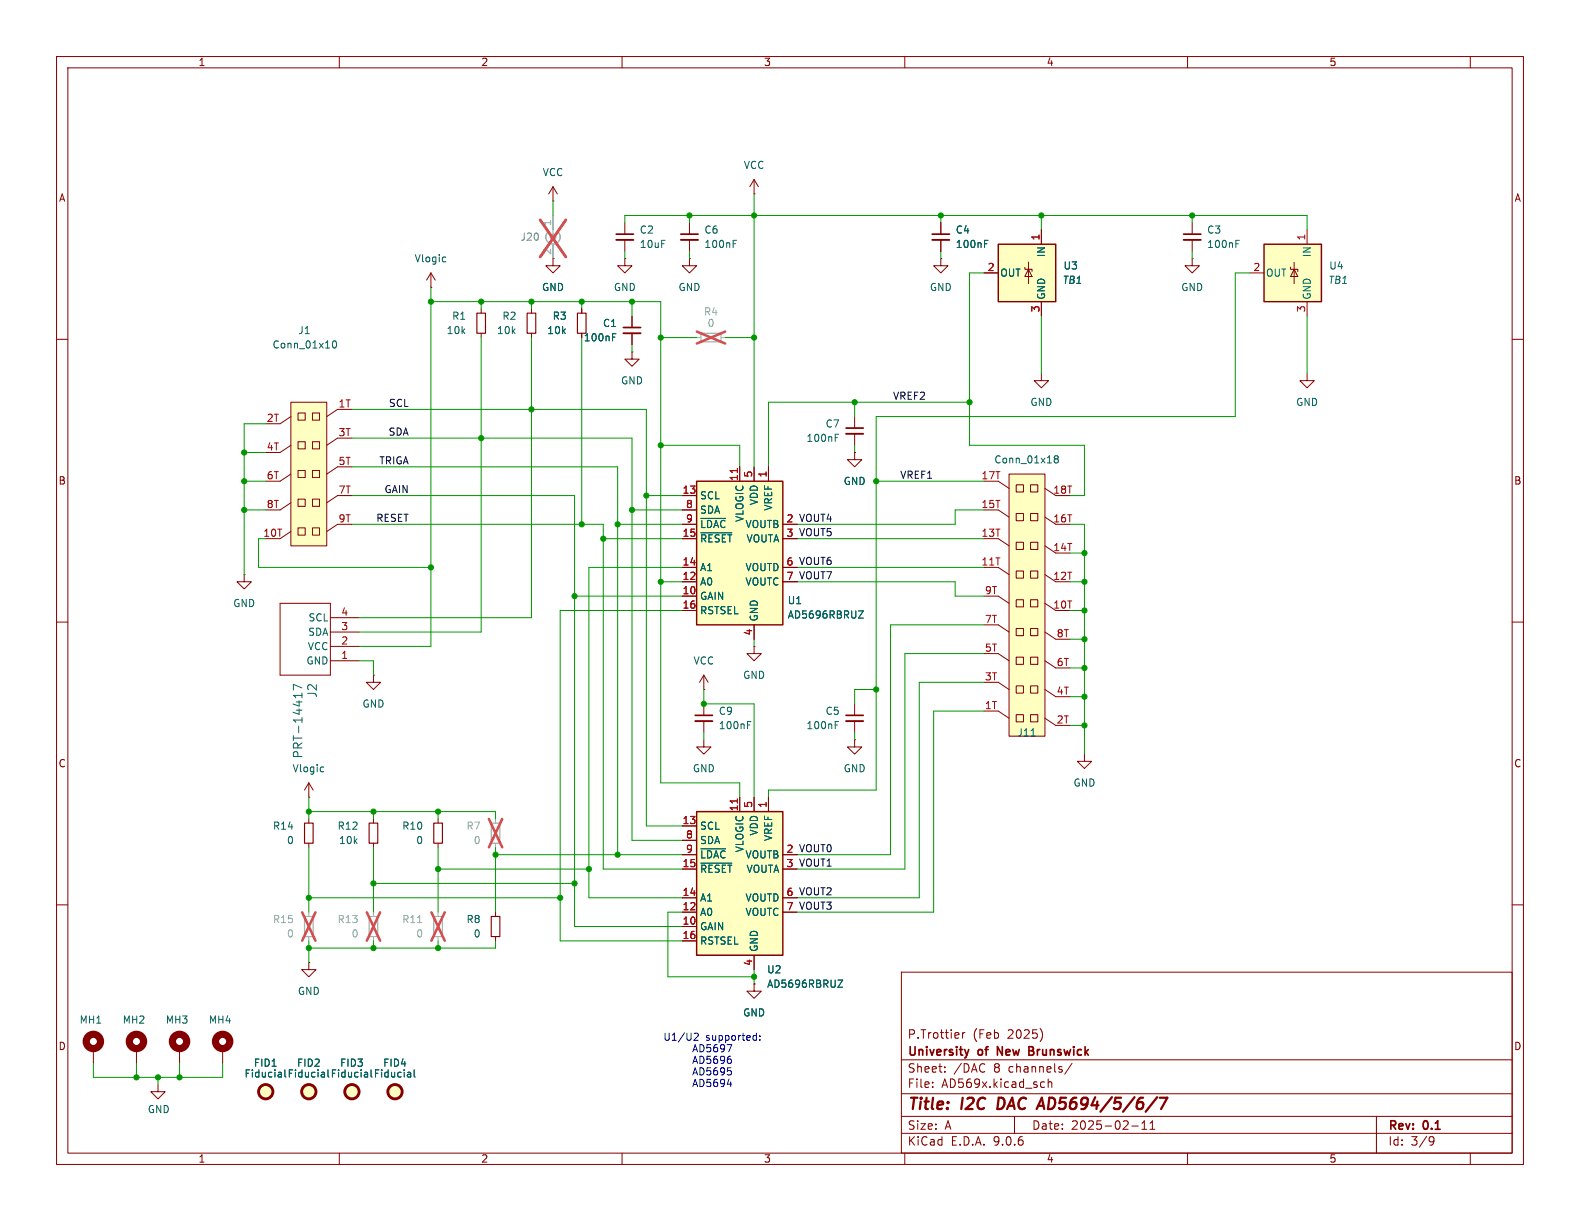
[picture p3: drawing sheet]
<svg xmlns="http://www.w3.org/2000/svg" width="279mm" height="216mm" viewBox="0 0 279 216" stroke-linecap="round" stroke-linejoin="round" font-family="sans-serif">
<g fill="none" stroke="#840000" stroke-width=".18">
<path d="M10 10h259.4v195.9h-259.4zM12 12h255.4v191.9h-255.4zM60 10v2M110 10v2M160 10v2M210 10v2M260 10v2M110.5 39.4v2M102.9 54.6v.8M110.5 42.4v2.1M111.8 55.9v2M111.8 58.9v2.1"/>
<path d="M10 60h2M267.4 60h2M10 110h2M49.5 106.7h8.9v12.7h-8.9zM58.4 116.8h5.1M58.4 114.3h5.1M58.4 111.8h5.1M58.4 109.2h5.1M66 119.4v1.3h-1.2l1.2 1.2 1.3-1.2h-1.3M66 119.4h.1M267.4 110h2M54.6 138.4l.8 1.3"/>
<path d="M54.6 138.4l-.8 1.3M54.6 138.4v2.6M151.1 130.8v1.3h1.3l-1.3 1.3-1.2-1.3h1.2M151.1 130.8h.1M191.8 133.4v1.2h1.2l-1.2 1.3-1.3-1.3h1.3M54.6 141h.1M77.5 144.8v.7M77.5 149.1v.8M10 160h2M159.4 171.9h108v32h-108zM267.4 160h2M24.1 185.4v2.6"/>
<path d="M27.9 191.8v1.2h1.3l-1.3 1.3-1.2-1.3h1.2M31.7 185.4v2.6M39.4 185.4v2.6M159.4 197.4h108M159.4 193.4h108M159.4 187.4h108M164.9 192.1v.2M164.9 191.4v.1M167.1 189.4v.2M167.1 188.7v.1M170.2 182.6v1M170.6 182.6l-.2 .1-.2 .2"/>
<path d="M179.4 197.4v3M184.1 182.2l.3 .7-.3 1M184.3 191.3l.4 .1M184.7 192.2l-.4 .1M185.4 191.4l.2-.1 .3 .1 .1 .9M185.4 190.8v1.5M189.6 188l-1.3 1.9M200.1 199.1h1.2M201.9 199.7h.9M201.9 198.6l.5-.4v1.5M203.4 199.7h.8M203.4 198.6l.4-.4v1.5"/>
<path d="M243.4 197.4v6.5M60 203.9v2M110 203.9v2M159.4 200.4h108M160 203.9v2M210 203.9v2M253 201l.5 .1a.99 .99 0 0 1-.4 1.4h-.2M253.6 201.6l-.3 .3h-.3M260 203.9v2"/>
</g>
<path d="M176.6 194.1l-.2 2h.4M204.6 194l-2 2.6M205.1 194.1h1.3l-1.1 2" fill="none" stroke="#840000" stroke-width=".4"/>
<path d="M109 41.4h3M110.2 57.9h3.1M171.3 185.6l-.3 1M176.4 186.6v-1.5l.8 1.5M182 185.1h.5l.2 .1M182 185.8h.5M182.5 185.8l.2 .1M182.7 186.5l-.7 .1M182.7 185.6l-.2 .2" fill="none" stroke="#840000" stroke-width=".3"/>
<g fill="none" stroke="#840000" stroke-width="1.3">
<circle cx="24.1" cy="184.1" r="1.27"/>
<circle cx="31.7" cy="184.1" r="1.27"/>
<circle cx="39.4" cy="184.1" r="1.27"/>
</g>
<path d="M108.3 59.6h.4M108.3 59h.6M53.4 122.5v.9M53.4 121.7l-1.5-.7v1M56.9 135.6l.3 .1M57.2 136.4l-.3 .1" fill="none" stroke="#006464" stroke-width=".18"/>
<path d="M102.1 55.4h1.5v3.5h-1.5zM76.7 145.5h1.5v3.6h-1.5z" fill="none" stroke="#840000" stroke-width=".2"/>
<path d="M109 42.4h3M110.2 58.9h3.1" fill="none" stroke="#840000" stroke-width=".33"/>
<path d="M123.2 85.1h15.2v25.4h-15.2z" fill="#ffffc2"/>
<path d="M123.2 85.1h15.2v25.4h-15.2z" fill="none" stroke="#840000" stroke-width=".25"/>
<g fill="none" stroke="#840000" stroke-width=".18">
<path d="M166.4 39.4v2M121.9 45.7v1.3h-1.3l1.3 1.3 1.3-1.3h-1.3M121.9 45.7h.1M166.4 45.7v1.3h-1.3l1.3 1.3 1.2-1.3h-1.2M166.4 45.7h.1M166.4 42.4v2.1M111.8 62.2v1.3h-1.3l1.3 1.3 1.2-1.3h-1.2M111.8 62.2h.1M151.1 73.7v2M151.1 76.7v2M120.6 87.6h2.6M120.6 90.2h2.6"/>
<path d="M120.6 92.7h2.6M120.6 95.3h2.6M130.8 82.6v2.5M133.3 82.6v2.5M135.9 82.6v2.5M138.4 95.3h2.6M151.1 80v1.3h1.3l-1.3 1.3-1.2-1.3h1.2M151.1 80h.1M43.2 101.6v1.3h1.2l-1.2 1.2-1.3-1.2h1.3M43.2 101.6h.1M120.6 100.3h2.6M120.6 102.9h2.6"/>
<path d="M120.6 105.4h2.6M120.6 108h2.6M124.5 119.4l.7 1.3M124.5 119.4l-.8 1.3M124.5 119.4v2.5M133.3 114.3v1.3h-1.2l1.2 1.2 1.3-1.2h-1.3M133.3 114.3h.1M133.3 110.5v2.5M138.4 100.3h2.6M138.4 102.9h2.6M124.5 121.9h.1M151.1 124.5v2"/>
<path d="M151.1 127.5v2M87.6 161.3v.8M87.6 165.6v.8M133.3 174v1.3h-1.2l1.2 1.2 1.3-1.2h-1.3M133.3 174h.1"/>
</g>
<path d="M174.1 43.1h.4M174.1 42.5h.6M147.7 77.4h.4M147.7 76.8h.6M123.9 91.7h4.4M123.9 94.2h5.5M151.8 108h.9l-.9 1.3h.9M147.7 128.2h.4M147.7 127.6h.6" fill="none" stroke="#006464" stroke-width=".18"/>
<path d="M130.4 82.9v.7" fill="none" stroke="#a90000" stroke-width=".18"/>
<path d="M164.8 41.4h3.1M149.6 75.7h3.1M149.6 126.5h3.1" fill="none" stroke="#840000" stroke-width=".3"/>
<path d="M164.8 42.4h3.1M149.6 76.7h3.1M149.6 127.5h3.1" fill="none" stroke="#840000" stroke-width=".33"/>
<path d="M86.9 145.5h1.5v3.6h-1.5z" fill="none" stroke="#a1a1a1" stroke-width=".2"/>
<path d="M87.6 144.8v.7M87.6 149.1v.8" fill="none" stroke="#a1a1a1" stroke-width=".18"/>
<path d="M86.5 144.8l2.3 5M88.8 144.8l-2.3 5" fill="none" stroke="#e65255" stroke-width=".46"/>
<path d="M86.9 162.1h1.5v3.5h-1.5z" fill="none" stroke="#840000" stroke-width=".2"/>
<path d="M51.4 71.1h6.4v25.4h-6.4z" fill="#ffffc2"/>
<g fill="none" stroke="#840000" stroke-width=".18">
<path d="M51.4 71.1h6.4v25.4h-6.4zM51.4 73.7l-1.9 1.2M51.4 78.7l-1.9 1.3M52.7 73h1.3v1.3h-1.3zM52.7 78.1h1.3v1.3h-1.3zM55.2 73h1.3v1.3h-1.3zM55.2 78.1h1.3v1.3h-1.3zM59.7 72.4l-1.9 1.3M59.7 77.5l-1.9 1.2M51.4 83.8l-1.9 1.3M51.4 88.9l-1.9 1.3M51.4 94l-1.9 1.3"/>
<path d="M52.7 83.2h1.3v1.3h-1.3zM52.7 88.3h1.3v1.2h-1.3zM52.7 93.3h1.3v1.3h-1.3zM55.2 83.2h1.3v1.3h-1.3zM55.2 88.3h1.3v1.2h-1.3zM55.2 93.3h1.3v1.3h-1.3zM59.7 82.6l-1.9 1.2M59.7 87.6l-1.9 1.3M59.7 92.7l-1.9 1.3M124.5 124.5v2M124.5 127.5v2"/>
</g>
<path d="M59 60.3h.1a.68 .68 0 0 1 .4 .6 .68 .68 0 0 1-.4 .6 .84 .84 0 0 1-.1-1.2zM132.2 128.2h.4M132.2 127.6h.6" fill="none" stroke="#006464" stroke-width=".18"/>
<path d="M122.9 126.5h3.1" fill="none" stroke="#840000" stroke-width=".3"/>
<path d="M122.9 127.5h3.1" fill="none" stroke="#840000" stroke-width=".33"/>
<path d="M123.2 143.5h15.2v25.4h-15.2z" fill="#ffffc2"/>
<path d="M123.2 143.5h15.2v25.4h-15.2z" fill="none" stroke="#840000" stroke-width=".25"/>
<g fill="none" stroke="#840000" stroke-width=".18">
<path d="M97.8 45.7v1.3h-1.3l1.3 1.3 1.3-1.3h-1.3M231.1 66v1.3h-1.2l1.2 1.3 1.3-1.3h-1.3M124.5 130.8v1.3h-1.3l1.3 1.3 1.2-1.3h-1.2M120.6 146.1h2.6M120.6 148.6h2.6M120.6 151.1h2.6M120.6 153.7h2.6M120.6 158.8h2.6M130.8 141v2.5M133.3 141v2.5M135.9 141v2.5M138.4 153.7h2.6"/>
<path d="M138.4 158.8h2.6M120.6 161.3h2.6M120.6 163.8h2.6M120.6 166.4h2.6M133.3 168.9v2.6M138.4 161.3h2.6"/>
</g>
<path d="M123.9 150.1h4.4M123.9 152.6h5.5M148.2 173.3h.8l-.8 1.3h.8" fill="none" stroke="#006464" stroke-width=".18"/>
<path d="M130.4 141.3v.7" fill="none" stroke="#a90000" stroke-width=".18"/>
<path d="M124 58.9h3.5v1.6h-3.5z" fill="none" stroke="#a1a1a1" stroke-width=".2"/>
<path d="M123.2 59.7h.8M127.5 59.7h.8" fill="none" stroke="#a1a1a1" stroke-width=".18"/>
<path d="M123.2 58.6l5 2.1M128.2 58.6l-5 2.1" fill="none" stroke="#e65255" stroke-width=".46"/>
<path d="M223.5 43.2h10.2v10.1h-10.2z" fill="#ffffc2"/>
<path d="M223.5 43.2h10.2v10.1h-10.2z" fill="none" stroke="#840000" stroke-width=".25"/>
<g fill="none" stroke="#840000" stroke-width=".18">
<path d="M97.8 35.6h.1M97.8 33l.8 1.3M97.8 33l-.8 1.3M97.8 33v2.6M121.9 39.4v2M133.3 34.3h.1M133.3 31.8l.8 1.2M133.3 31.8l-.7 1.2M133.3 31.8v2.5M210.8 39.4v2M76.2 50.8h.1M76.2 48.3l.8 1.2"/>
<path d="M76.2 48.3l-.8 1.2M76.2 48.3v2.5M85.1 54.6v.8M85.1 58.9v.8M110.5 45.7v1.3h-1.3l1.3 1.3 1.3-1.3h-1.3M110.5 45.7h.1M121.9 42.4v2.1M210.8 45.7v1.3h-1.3l1.3 1.3 1.3-1.3h-1.3M210.8 45.7h.1M210.8 42.4v2.1M221 48.3h2.5M228.2 47.2v.4h1.3v.4"/>
<path d="M228.9 47.6l.6 1.3h-1.3zM228.9 46.4v3.8M231.1 40.6v2.6M231.1 53.3v2.6M66 144.8v.7M66 149.1v.8M54.6 170.2v1.3h-1.3l1.3 1.2 1.3-1.2h-1.3M54.6 170.2h.1M16.5 185.4v2.6"/>
</g>
<path d="M76.7 162.1h1.5v3.5h-1.5z" fill="none" stroke="#a1a1a1" stroke-width=".2"/>
<path d="M97.8 38.1v3.8M97.8 43.2v2.5M77.5 161.3v.8M77.5 165.6v.8" fill="none" stroke="#a1a1a1" stroke-width=".18"/>
<path d="M73.9 163.1h.7" fill="none" stroke="#989898" stroke-width=".18"/>
<path d="M95.5 38.9l4.6 6.5M100.1 38.9l-4.6 6.5M76.3 161.3l2.3 5M78.6 161.3l-2.3 5" fill="none" stroke="#e65255" stroke-width=".46"/>
<g fill="none" stroke="#006464" stroke-width=".18">
<path d="M78.5 45.5h.3M78.8 46.2l-.3 .1M129.7 43.1h.4M129.7 42.5h.6M218.6 43.1h.4M218.6 42.5h.6M49.7 189.7l.1 .7M49.8 190.4h-.1M49.8 189.9l-.1 .1M57.3 189.7l.1 .7M57.4 190.4h-.1M57.4 189.9l-.1 .1"/>
<path d="M65 189.7v.7M65 190.4h-.1M65 189.9l-.1 .1M72.6 189.7v.7M72.6 190.4h-.1M72.6 189.9l-.1 .1M73.2 189.2v1.1l.2 .1"/>
</g>
<g fill="#ffffc2" stroke="#ffffc2" stroke-width=".18">
<circle cx="47" cy="193" r="1.27"/>
<circle cx="54.6" cy="193" r="1.27"/>
<circle cx="69.8" cy="193" r="1.27"/>
<circle cx="62.2" cy="193" r="1.27"/>
</g>
<g fill="none" stroke="#840000" stroke-width=".51">
<circle cx="47" cy="193" r="1.27"/>
<circle cx="54.6" cy="193" r="1.27"/>
<circle cx="62.2" cy="193" r="1.27"/>
<circle cx="69.8" cy="193" r="1.27"/>
</g>
<path d="M96.8 41.1a1.27 1.27 0 0 0 .1 1.7 1.27 1.27 0 0 0 1.7 0 1.27 1.27 0 0 0 .2-1.7" fill="none" stroke="#a1a1a1" stroke-width=".25"/>
<circle cx="97.8" cy="41.9" r=".51" fill="#a1a1a1" stroke="#a1a1a1" stroke-width=".2"/>
<path d="M120.4 41.4h3M209.3 41.4h3" fill="none" stroke="#840000" stroke-width=".3"/>
<path d="M120.4 42.4h3M209.3 42.4h3" fill="none" stroke="#840000" stroke-width=".33"/>
<circle cx="16.5" cy="184.1" r="1.27" fill="none" stroke="#840000" stroke-width="1.3"/>
<path d="M84.3 55.4h1.6v3.5h-1.6zM65.3 145.5h1.5v3.6h-1.5z" fill="none" stroke="#840000" stroke-width=".2"/>
<path d="M176.5 43.2h10.2v10.1h-10.2z" fill="#ffffc2"/>
<path d="M176.5 43.2h10.2v10.1h-10.2z" fill="none" stroke="#840000" stroke-width=".25"/>
<path d="M94 54.6v.8M94 58.9v.8M174 48.3h2.5M181.2 47.2v.4h1.3v.4M181.9 47.6l.6 1.3h-1.3zM181.9 46.4v3.8M184.1 40.6v2.6M184.1 53.3v2.6M184.1 66v1.3h-1.2l1.2 1.3 1.3-1.3h-1.3" fill="none" stroke="#840000" stroke-width=".18"/>
<path d="M53.8 162.1h1.6v3.5h-1.6zM65.3 162.1h1.5v3.5h-1.5z" fill="none" stroke="#a1a1a1" stroke-width=".2"/>
<path d="M54.6 161.3v.8M54.6 165.6v.8M66 161.3v.8M66 165.6v.8" fill="none" stroke="#a1a1a1" stroke-width=".18"/>
<path d="M53.4 161.3l2.4 5M55.8 161.3l-2.4 5M64.9 161.3l2.3 5M67.2 161.3l-2.3 5" fill="none" stroke="#e65255" stroke-width=".46"/>
<path d="M93.2 55.4h1.5v3.5h-1.5z" fill="none" stroke="#840000" stroke-width=".2"/>
<path d="M178.4 83.8h6.4v46.4h-6.4z" fill="#ffffc2"/>
<g fill="none" stroke="#840000" stroke-width=".18">
<path d="M166.4 39.4v2M102.9 54.6v.8M111.8 55.9v2M111.8 58.9v2.1M166.4 42.4v2.1M174 48.3h2.5M184.1 40.6v2.6M184.1 53.3v2.6M120.6 87.6h2.6M120.6 90.2h2.6M120.6 92.7h2.6M120.6 95.3h2.6"/>
<path d="M130.8 82.6v2.5M133.3 82.6v2.5M135.9 82.6v2.5M138.4 95.3h2.6M151.1 80h.1M176.5 95.3l1.9 1.2M176.5 90.2l1.9 1.2M176.5 85.1l1.9 1.3M178.4 83.8h6.4v46.4h-6.4zM179.7 95.9h1.3v1.3h-1.3zM179.7 90.8h1.3v1.3h-1.3zM179.7 85.7h1.3v1.3h-1.3z"/>
<path d="M182.2 95.9h1.3v1.3h-1.3zM182.2 90.8h1.3v1.3h-1.3zM182.2 85.7h1.3v1.3h-1.3zM184.8 96.5l1.9 1.3M184.8 91.4l1.9 1.3M184.8 86.4l1.9 1.2M120.6 100.3h2.6M120.6 102.9h2.6M120.6 105.4h2.6M120.6 108h2.6M133.3 110.5v2.5M138.4 100.3h2.6"/>
<path d="M138.4 102.9h2.6M176.5 115.6l1.9 1.2M176.5 110.5l1.9 1.3M176.5 105.4l1.9 1.3M176.5 100.3l1.9 1.3M179.7 116.2h1.3v1.3h-1.3zM179.7 111.1h1.3v1.3h-1.3zM179.7 106h1.3v1.3h-1.3zM179.7 101h1.3v1.2h-1.3zM182.2 116.2h1.3v1.3h-1.3zM182.2 111.1h1.3v1.3h-1.3zM182.2 106h1.3v1.3h-1.3z"/>
<path d="M182.2 101h1.3v1.2h-1.3zM184.8 116.8l1.9 1.3M184.8 111.8l1.9 1.2M184.8 106.7l1.9 1.3M184.8 101.6l1.9 1.3M176.5 125.7l1.9 1.3M176.5 120.7l1.9 1.2M179.7 126.4h1.3v1.2h-1.3zM179.7 121.3h1.3v1.3h-1.3zM182.2 126.4h1.3v1.2h-1.3zM182.2 121.3h1.3v1.3h-1.3zM184.8 127l1.9 1.3"/>
<path d="M184.8 121.9l1.9 1.3M54.6 144.8v.7M54.6 149.1v.8M120.6 146.1h2.6M120.6 148.6h2.6M120.6 151.1h2.6M120.6 153.7h2.6M120.6 158.8h2.6M130.8 141v2.5M133.3 141v2.5M135.9 141v2.5M138.4 153.7h2.6"/>
<path d="M138.4 158.8h2.6M120.6 161.3h2.6M120.6 163.8h2.6M120.6 166.4h2.6M133.3 174h.1M133.3 168.9v2.6M138.4 161.3h2.6"/>
</g>
<g fill="none" stroke="#006464" stroke-width=".18">
<path d="M108.3 59.6h.4M108.3 59h.6M174.1 43.1h.4M174.1 42.5h.6M123.9 91.7h4.4M123.9 94.2h5.5M186.7 81.1l-.3-.2 .3-.3h.2l.2 .2-.2 .3M186.7 81.1l-.3 .3 .1 .3 .2 .2 .3-.1 .1-.2v-.2l-.2-.3M186.7 81.1h.2M151.8 108h.9l-.9 1.3h.9M182.3 130.1h.8M123.9 150.1h4.4"/>
<path d="M123.9 152.6h5.5M148.2 173.3h.8l-.8 1.3h.8M49.7 189.7l.1 .7M49.8 190.4h-.1M49.8 189.9l-.1 .1M57.3 189.7l.1 .7M57.4 190.4h-.1M57.4 189.9l-.1 .1M65 189.7v.7M65 190.4h-.1M65 189.9l-.1 .1M72.6 189.7v.7"/>
<path d="M72.6 190.4h-.1M72.6 189.9l-.1 .1M73.2 189.2v1.1l.2 .1"/>
</g>
<path d="M53.8 145.5h1.6v3.6h-1.6z" fill="none" stroke="#840000" stroke-width=".2"/>
<g fill="none" stroke="#009600" stroke-width=".18">
<path d="M97.8 35.6v2.5M110.5 39.4v-1.3h120.6v2.5M121.9 38.1v1.3M133.3 34.3v48.3M166.4 38.1v1.3M184.1 38.1v2.5M210.8 38.1v1.3M76.2 53.3h40.6v85.1h14v2.6M76.2 50.8v63.5h-12.7M85.1 59.7v52.1h-21.6M85.1 53.3v1.3M94 59.7v49.5h-30.5"/>
<path d="M94 53.3v1.3M102.9 53.3v1.3M102.9 59.7v33M110.5 44.5v1.2M111.8 53.3v2.6M116.8 59.7h6.4M121.9 44.5v1.2M128.3 59.7h5M166.4 44.5v1.2M174 48.3h-2.6v30.4h20.4v8.9h-2.6M184.1 55.9v10.1M210.8 44.5v1.2"/>
<path d="M221 48.3h-2.6v25.4h-63.5v66h-19v1.3M231.1 55.9v10.1M47 74.9h-3.8v26.7M62.2 77.5h49.6v71.1h8.8M62.2 72.4h52.1v73.7h6.3M111.8 61v1.2M116.8 78.7h14v3.9M151.1 71.1v2.6M151.1 78.7v1.3M171.4 71.1h-35.5v11.5M43.2 90.2h3.8M43.2 85.1h3.8"/>
<path d="M43.2 80h3.8M47 95.3h-1.3v5h30.5M62.2 92.7h44.5v61h13.9M62.2 87.6h39.4v76.2h19M62.2 82.6h47v68.5M106.7 95.3h13.9M109.2 92.7h11.4M111.8 90.2h8.8M114.3 87.6h6.3M141 95.3h33M154.9 85.1h19.1M174 90.2h-5.1v2.5h-27.9"/>
<path d="M189.2 97.8h2.6M189.2 92.7h2.6v40.7M63.5 116.8h2.5v2.6M101.6 105.4h19M116.8 102.9h3.8M120.6 100.3h-16.5v58.5h16.5M120.6 108h-21.5v58.4h21.5M133.3 113v1.3M141 102.9h27.9v2.5h5.1M141 100.3h33M174 115.6h-14v38.1h-19M174 110.5h-16.5v40.6h-16.5"/>
<path d="M189.2 102.9h2.6M189.2 108h2.6M189.2 113h2.6M189.2 118.1h2.6M124.5 121.9v2.6h8.8v16.5M124.5 129.5v1.3M151.1 129.5v1.3M154.9 121.9h-3.8v2.6M174 125.7h-8.9v35.6h-24.1M174 120.7h-11.4v38.1h-21.6M189.2 123.2h2.6M189.2 128.3h2.6"/>
<path d="M54.6 158.8h44.5M54.6 143.5h33v1.3M54.6 141v3.8M54.6 149.9v11.4M66 156.2h35.6M66 143.5v1.3M66 149.9v11.4M77.5 153.7h26.6M77.5 143.5v1.3M77.5 149.9v11.4M87.6 151.1h33M87.6 149.9v11.4"/>
<path d="M54.6 166.4v3.8M66 166.4v1.2M77.5 166.4v1.2M87.6 166.4v1.2h-33M120.6 161.3h-2.5v11.4h15.2M133.3 171.5v2.5M16.5 188v2.5h22.9v-2.5M24.1 188v2.5M27.9 190.5v1.3M31.7 188v2.5"/>
</g>
<path d="M122.7 182.8l.5-.1 .3 .3-.8 .9h.8M128.6 191.7h.8M128.7 188.8h.6M129.2 187.3l.1 .2-.1 .5M129.2 189.4l.1 .1-.1 .5M129.4 184.7l-.5 1.3M133.4 183.1l.4 .1M133.8 183.9h-.4M133.8 182.7v1.2M134.4 183.8v.1M134.4 183.2v.1" fill="none" stroke="#0000c2" stroke-width=".18"/>
<path d="M130.4 82.9v.7M130.4 141.3v.7" fill="none" stroke="#a90000" stroke-width=".18"/>
<path d="M97.8 38.1v2.5M97.8 43.2v2.5" fill="none" stroke="#a1a1a1" stroke-width=".18"/>
<path d="M95.5 38.9l4.6 6.5M100.1 38.9l-4.6 6.5" fill="none" stroke="#e65255" stroke-width=".46"/>
<g fill="#009600" stroke="#009600" stroke-width=".18">
<circle cx="77.5" cy="167.6" r=".46"/>
<circle cx="66" cy="167.6" r=".46"/>
<circle cx="54.6" cy="143.5" r=".46"/>
<circle cx="54.6" cy="158.8" r=".46"/>
<circle cx="54.6" cy="167.6" r=".46"/>
<circle cx="24.1" cy="190.5" r=".46"/>
<circle cx="66" cy="156.2" r=".46"/>
<circle cx="66" cy="143.5" r=".46"/>
<circle cx="27.9" cy="190.5" r=".46"/>
<circle cx="31.7" cy="190.5" r=".46"/>
<circle cx="102.9" cy="92.7" r=".46"/>
<circle cx="114.3" cy="87.6" r=".46"/>
<circle cx="111.8" cy="90.2" r=".46"/>
<circle cx="109.2" cy="92.7" r=".46"/>
<circle cx="133.3" cy="172.7" r=".46"/>
<circle cx="116.8" cy="102.9" r=".46"/>
<circle cx="104.1" cy="153.7" r=".46"/>
<circle cx="109.2" cy="151.1" r=".46"/>
<circle cx="101.6" cy="156.2" r=".46"/>
<circle cx="87.6" cy="151.1" r=".46"/>
<circle cx="76.2" cy="100.3" r=".46"/>
<circle cx="77.5" cy="153.7" r=".46"/>
<circle cx="99.1" cy="158.8" r=".46"/>
<circle cx="77.5" cy="143.5" r=".46"/>
<circle cx="85.1" cy="53.3" r=".46"/>
<circle cx="76.2" cy="53.3" r=".46"/>
<circle cx="85.1" cy="77.5" r=".46"/>
<circle cx="94" cy="72.4" r=".46"/>
<circle cx="116.8" cy="78.7" r=".46"/>
<circle cx="101.6" cy="105.4" r=".46"/>
<circle cx="106.7" cy="95.3" r=".46"/>
<circle cx="43.2" cy="80" r=".46"/>
<circle cx="43.2" cy="85.1" r=".46"/>
<circle cx="43.2" cy="90.2" r=".46"/>
<circle cx="102.9" cy="53.3" r=".46"/>
<circle cx="111.8" cy="53.3" r=".46"/>
<circle cx="133.3" cy="38.1" r=".46"/>
<circle cx="121.9" cy="38.1" r=".46"/>
<circle cx="94" cy="53.3" r=".46"/>
<circle cx="116.8" cy="59.7" r=".46"/>
<circle cx="191.8" cy="118.1" r=".46"/>
<circle cx="191.8" cy="113" r=".46"/>
<circle cx="191.8" cy="108" r=".46"/>
<circle cx="191.8" cy="97.8" r=".46"/>
<circle cx="191.8" cy="123.2" r=".46"/>
<circle cx="154.9" cy="85.1" r=".46"/>
<circle cx="191.8" cy="102.9" r=".46"/>
<circle cx="191.8" cy="128.3" r=".46"/>
<circle cx="133.3" cy="59.7" r=".46"/>
<circle cx="151.1" cy="71.1" r=".46"/>
<circle cx="166.4" cy="38.1" r=".46"/>
<circle cx="124.5" cy="124.5" r=".46"/>
<circle cx="154.9" cy="121.9" r=".46"/>
<circle cx="184.1" cy="38.1" r=".46"/>
<circle cx="210.8" cy="38.1" r=".46"/>
<circle cx="171.4" cy="71.1" r=".46"/>
</g>
<g font-size="2.8" fill="#840000">
<text x="160.4" y="196.8">Title:</text>
<text x="170.1" y="196.8">I2C</text>
<text x="177.2" y="196.8">DAC AD5694/5/6/7</text>
</g>
<g font-size="2.1" fill="#006464">
<text x="56.2" y="123.5" transform="rotate(-90 56.2 123.5)">J2</text>
<text x="53.7" y="134.2" transform="rotate(-90 53.7 134.2)">PRT-14417</text>
</g>
<g font-size="2.1" fill="#840000">
<text x="160.4" y="183.9">P.Trottier</text>
<text x="172" y="183.9">(Feb</text>
<text x="178.2" y="183.9">2025)</text>
<text x="160.4" y="189.9">Sheet:</text>
<text x="160.4" y="187.1">University</text>
<text x="168.6" y="189.9">/DAC</text>
<text x="173.1" y="187.1">of</text>
<text x="175.8" y="189.9">8</text>
<text x="177" y="187.1">New</text>
<text x="178.5" y="189.9">channels/</text>
<text x="183.2" y="187.1">Brunswick</text>
<text x="160.4" y="192.6">File:</text>
<text x="166.5" y="192.6">AD569x.kicad_sch</text>
<text x="160.4" y="202.8">KiCad</text>
<text x="160.4" y="200">Size:</text>
<text x="167.1" y="200">A</text>
<text x="168.1" y="202.8">E.D.A.</text>
<text x="175.7" y="202.8">9.0.6</text>
<text x="182.4" y="200">Date:</text>
<text x="189.4" y="200">2025-02-11</text>
<text x="245.4" y="200.2">Rev:</text>
<text x="245.4" y="202.8">Id:</text>
<text x="249.5" y="202.8">3/9</text>
<text x="251.8" y="200.2">0.1</text>
</g>
<g font-size="1.8" fill="#840000">
<text x="35" y="11.9">1</text>
<text x="85" y="11.9">2</text>
<text x="135" y="11.9">3</text>
<text x="185" y="11.9">4</text>
<text x="235" y="11.9">5</text>
<text x="10.3" y="35.9">A</text>
<text x="267.7" y="35.9">A</text>
<text x="103.1" y="60.6">100nF</text>
<text x="10.3" y="85.9">B</text>
<text x="267.7" y="85.9">B</text>
<text x="139" y="92.5">2 VOUT4</text>
<text x="10.3" y="135.9">C</text>
<text x="267.7" y="135.9">C</text>
<text x="139" y="150.9">2 VOUT0</text>
<text x="10.3" y="185.9">D</text>
<text x="267.7" y="185.9">D</text>
<text x="35" y="205.8">1</text>
<text x="85" y="205.8">2</text>
<text x="135" y="205.8">3</text>
<text x="185" y="205.8">4</text>
<text x="235" y="205.8">5</text>
</g>
<g font-size="1.8" fill="#006464">
<text x="95.9" y="31.3">VCC</text>
<text x="131.4" y="30.1">VCC</text>
<text x="113" y="41.5">C2</text>
<text x="124.5" y="41.5">C6</text>
<text x="168.9" y="41.5">C4</text>
<text x="213.4" y="41.5">C3</text>
<text x="73.2" y="46.6">Vlogic</text>
<text x="113" y="44">10uF</text>
<text x="124.5" y="44">100nF</text>
<text x="168.9" y="44">100nF</text>
<text x="185" y="45.6" transform="rotate(-90 185 45.6)">IN</text>
<text x="188" y="47.9">U3</text>
<text x="213.4" y="44">100nF</text>
<text x="232" y="45.6" transform="rotate(-90 232 45.6)">IN</text>
<text x="235" y="47.9">U4</text>
<text x="95.8" y="51.7">GND</text>
<text x="108.5" y="51.7">GND</text>
<text x="119.9" y="51.7">GND</text>
<text x="164.3" y="51.7">GND</text>
<text x="176.8" y="49.1">OUT</text>
<text x="185" y="53.1" transform="rotate(-90 185 53.1)">GND</text>
<text x="187.8" y="50.4">TB1</text>
<text x="208.8" y="51.7">GND</text>
<text x="223.8" y="49.1">OUT</text>
<text x="232" y="53.1" transform="rotate(-90 232 53.1)">GND</text>
<text x="234.8" y="50.4">TB1</text>
<text x="52.7" y="59.3">J1</text>
<text x="78.9" y="59.3">10k</text>
<text x="79.9" y="56.7">R1</text>
<text x="87.8" y="59.3">10k</text>
<text x="88.7" y="56.7">R2</text>
<text x="96.7" y="59.3">10k</text>
<text x="97.6" y="56.7">R3</text>
<text x="106.5" y="58">C1</text>
<text x="48.1" y="61.8">Conn_01x10</text>
<text x="109.7" y="68.2">GND</text>
<text x="182.1" y="72">GND</text>
<text x="229.1" y="72">GND</text>
<text x="145.9" y="75.8">C7</text>
<text x="142.5" y="78.3">100nF</text>
<text x="175.7" y="82.1">Conn_01x18</text>
<text x="123.7" y="88.5">SCL</text>
<text x="134.2" y="89.4" transform="rotate(-90 134.2 89.4)">VDD</text>
<text x="149.1" y="86">GND</text>
<text x="123.7" y="91">SDA</text>
<text x="123.7" y="93.6">~{LDAC} VOUTB</text>
<text x="131.7" y="92.4" transform="rotate(-90 131.7 92.4)">VLOGIC</text>
<text x="136.8" y="90.4" transform="rotate(-90 136.8 90.4)">VREF</text>
<text x="123.7" y="96.1">~{RESET}VOUTA</text>
<text x="123.7" y="101.2">A1</text>
<text x="131.7" y="101.2">VOUTD</text>
<text x="41.1" y="107.5">GND</text>
<text x="123.7" y="103.7">A0</text>
<text x="123.7" y="106.3">GAIN</text>
<text x="131.7" y="103.7">VOUTC</text>
<text x="139.2" y="107">U1</text>
<text x="54.4" y="112.6">SDA</text>
<text x="54.5" y="110.1">SCL</text>
<text x="123.7" y="108.8">RSTSEL</text>
<text x="134.2" y="110" transform="rotate(-90 134.2 110)">GND</text>
<text x="139.2" y="109.6">AD5696RBRUZ</text>
<text x="54.1" y="117.7">GND</text>
<text x="54.3" y="115.2">VCC</text>
<text x="122.5" y="117.7">VCC</text>
<text x="64" y="125.3">GND</text>
<text x="131.3" y="120.2">GND</text>
<text x="127" y="126.6">C9</text>
<text x="127" y="129.1">100nF</text>
<text x="142.5" y="129.1">100nF</text>
<text x="145.9" y="126.6">C5</text>
<text x="179.8" y="130.4">J11</text>
<text x="51.6" y="136.8">Vlogic</text>
<text x="122.4" y="136.8">GND</text>
<text x="149.1" y="136.8">GND</text>
<text x="189.7" y="139.3">GND</text>
<text x="48.2" y="146.9">R14</text>
<text x="50.6" y="149.5">0</text>
<text x="59.6" y="146.9">R12</text>
<text x="59.8" y="149.5">10k</text>
<text x="71" y="146.9">R10</text>
<text x="73.5" y="149.5">0</text>
<text x="123.7" y="146.9">SCL</text>
<text x="123.7" y="149.5">SDA</text>
<text x="134.2" y="147.8" transform="rotate(-90 134.2 147.8)">VDD</text>
<text x="136.8" y="148.8" transform="rotate(-90 136.8 148.8)">VREF</text>
<text x="123.7" y="152">~{LDAC} VOUTB</text>
<text x="123.7" y="154.5">~{RESET}VOUTA</text>
<text x="131.7" y="150.8" transform="rotate(-90 131.7 150.8)">VLOGIC</text>
<text x="123.7" y="159.6">A1</text>
<text x="131.7" y="159.6">VOUTD</text>
<text x="82.4" y="163.4">R8</text>
<text x="83.7" y="166">0</text>
<text x="123.7" y="162.2">A0</text>
<text x="123.7" y="164.7">GAIN</text>
<text x="123.7" y="167.2">RSTSEL</text>
<text x="131.7" y="162.2">VOUTC</text>
<text x="134.2" y="168.4" transform="rotate(-90 134.2 168.4)">GND</text>
<text x="135.6" y="172.3">U2</text>
<text x="52.6" y="176.1">GND</text>
<text x="131.3" y="179.9">GND</text>
<text x="135.6" y="174.9">AD5696RBRUZ</text>
<text x="14" y="181.2">MH1</text>
<text x="21.6" y="181.2">MH2</text>
<text x="29.2" y="181.2">MH3</text>
<text x="36.8" y="181.2">MH4</text>
<text x="43.1" y="190.7">Fiducial</text>
<text x="44.8" y="188.8">FID1</text>
<text x="50.8" y="190.7">Fiducial</text>
<text x="52.4" y="188.8">FID2</text>
<text x="58.4" y="190.7">Fiducial</text>
<text x="60" y="188.8">FID3</text>
<text x="66" y="190.7">Fiducial</text>
<text x="67.7" y="188.8">FID4</text>
<text x="26" y="197">GND</text>
</g>
<g font-size="1.8" fill="#aaa">
<text x="97.5" y="40.1" transform="rotate(-90 97.5 40.1)">1</text>
<text x="97.5" y="45.2" transform="rotate(-90 97.5 45.2)">2</text>
</g>
<g font-size="1.8" fill="#989898">
<text x="92" y="42.8">J20</text>
<text x="124.4" y="56">R4</text>
<text x="125" y="58">0</text>
<text x="82.4" y="146.9">R7</text>
<text x="83.7" y="149.5">0</text>
<text x="48.2" y="163.4">R15</text>
<text x="50.6" y="166">0</text>
<text x="59.6" y="163.4">R13</text>
<text x="62.1" y="166">0</text>
<text x="71" y="163.4">R11</text>
<text x="73.5" y="166">0</text>
</g>
<g font-size="1.8" fill="#a90000">
<text x="183.9" y="42.6" transform="rotate(-90 183.9 42.6)">1</text>
<text x="230.9" y="42.6" transform="rotate(-90 230.9 42.6)">1</text>
<text x="174.6" y="48">2</text>
<text x="221.5" y="48">2</text>
<text x="183.9" y="55.3" transform="rotate(-90 183.9 55.3)">3</text>
<text x="230.9" y="55.3" transform="rotate(-90 230.9 55.3)">3</text>
<text x="47.1" y="74.7">2T</text>
<text x="59.8" y="72.1">1T</text>
<text x="59.8" y="77.2">3T</text>
<text x="47.1" y="79.8">4T</text>
<text x="59.8" y="82.3">5T</text>
<text x="47.1" y="84.8">6T</text>
<text x="47.1" y="89.9">8T</text>
<text x="59.8" y="87.4">7T</text>
<text x="120.6" y="87.4">13</text>
<text x="121.2" y="89.9">8</text>
<text x="130.6" y="85.1" transform="rotate(-90 130.6 85.1)">11</text>
<text x="133.1" y="84.5" transform="rotate(-90 133.1 84.5)">5</text>
<text x="135.6" y="84.5" transform="rotate(-90 135.6 84.5)">1</text>
<text x="173.5" y="89.9">15T</text>
<text x="173.5" y="84.8">17T</text>
<text x="186.2" y="87.4">18T</text>
<text x="46.5" y="95">10T</text>
<text x="59.8" y="92.5">9T</text>
<text x="120.6" y="95">15</text>
<text x="121.2" y="92.5">9</text>
<text x="139" y="92.5">2</text>
<text x="139" y="95">3</text>
<text x="173.5" y="95">13T</text>
<text x="186.2" y="92.5">16T</text>
<text x="120.6" y="100.1">14</text>
<text x="139" y="100.1">6</text>
<text x="173.5" y="100.1">11T</text>
<text x="186.2" y="97.5">14T</text>
<text x="120.6" y="102.6">12</text>
<text x="120.6" y="105.2">10</text>
<text x="120.6" y="107.7">16</text>
<text x="139" y="102.6">7</text>
<text x="174.1" y="105.2">9T</text>
<text x="186.2" y="107.7">10T</text>
<text x="186.2" y="102.6">12T</text>
<text x="60.3" y="111.5">3</text>
<text x="60.3" y="109">4</text>
<text x="133.1" y="112.5" transform="rotate(-90 133.1 112.5)">4</text>
<text x="174.1" y="110.2">7T</text>
<text x="186.8" y="112.8">8T</text>
<text x="60.3" y="116.6">1</text>
<text x="60.3" y="114">2</text>
<text x="174.1" y="115.3">5T</text>
<text x="186.8" y="117.9">6T</text>
<text x="174.1" y="125.5">1T</text>
<text x="174.1" y="120.4">3T</text>
<text x="186.8" y="122.9">4T</text>
<text x="186.8" y="128">2T</text>
<text x="130.6" y="143.6" transform="rotate(-90 130.6 143.6)">11</text>
<text x="133.1" y="142.9" transform="rotate(-90 133.1 142.9)">5</text>
<text x="135.6" y="142.9" transform="rotate(-90 135.6 142.9)">1</text>
<text x="120.6" y="145.8">13</text>
<text x="121.2" y="148.3">8</text>
<text x="120.6" y="153.4">15</text>
<text x="121.2" y="150.9">9</text>
<text x="139" y="150.9">2</text>
<text x="139" y="153.4">3</text>
<text x="120.6" y="158.5">14</text>
<text x="120.6" y="161">12</text>
<text x="139" y="158.5">6</text>
<text x="139" y="161">7</text>
<text x="120.6" y="163.6">10</text>
<text x="120.6" y="166.1">16</text>
<text x="133.1" y="170.9" transform="rotate(-90 133.1 170.9)">4</text>
</g>
<g font-size="1.8" fill="#0f0f0f">
<text x="157.8" y="70.8">VREF2</text>
<text x="68.6" y="77.1">SDA</text>
<text x="68.7" y="72">SCL</text>
<text x="67" y="82.2">TRIGA</text>
<text x="67.9" y="87.3">GAIN</text>
<text x="159.1" y="84.7">VREF1</text>
<text x="66.4" y="92.4">RESET</text>
<text x="139" y="95">3 VOUT5</text>
<text x="139" y="100.1">6 VOUT6</text>
<text x="139" y="102.6">7 VOUT7</text>
<text x="139" y="153.4">3 VOUT1</text>
<text x="139" y="158.5">6 VOUT2</text>
<text x="139" y="161">7 VOUT3</text>
</g>
<g font-size="1.8" fill="#0000c2">
<text x="117.2" y="184.2">U1/U2</text>
<text x="124.8" y="184.2">supported:</text>
<text x="122.3" y="186.3">AD5697</text>
<text x="122.3" y="188.3">AD5696</text>
<text x="122.3" y="190.4">AD5695</text>
<text x="122.3" y="192.4">AD5694</text>
</g>
</svg>
